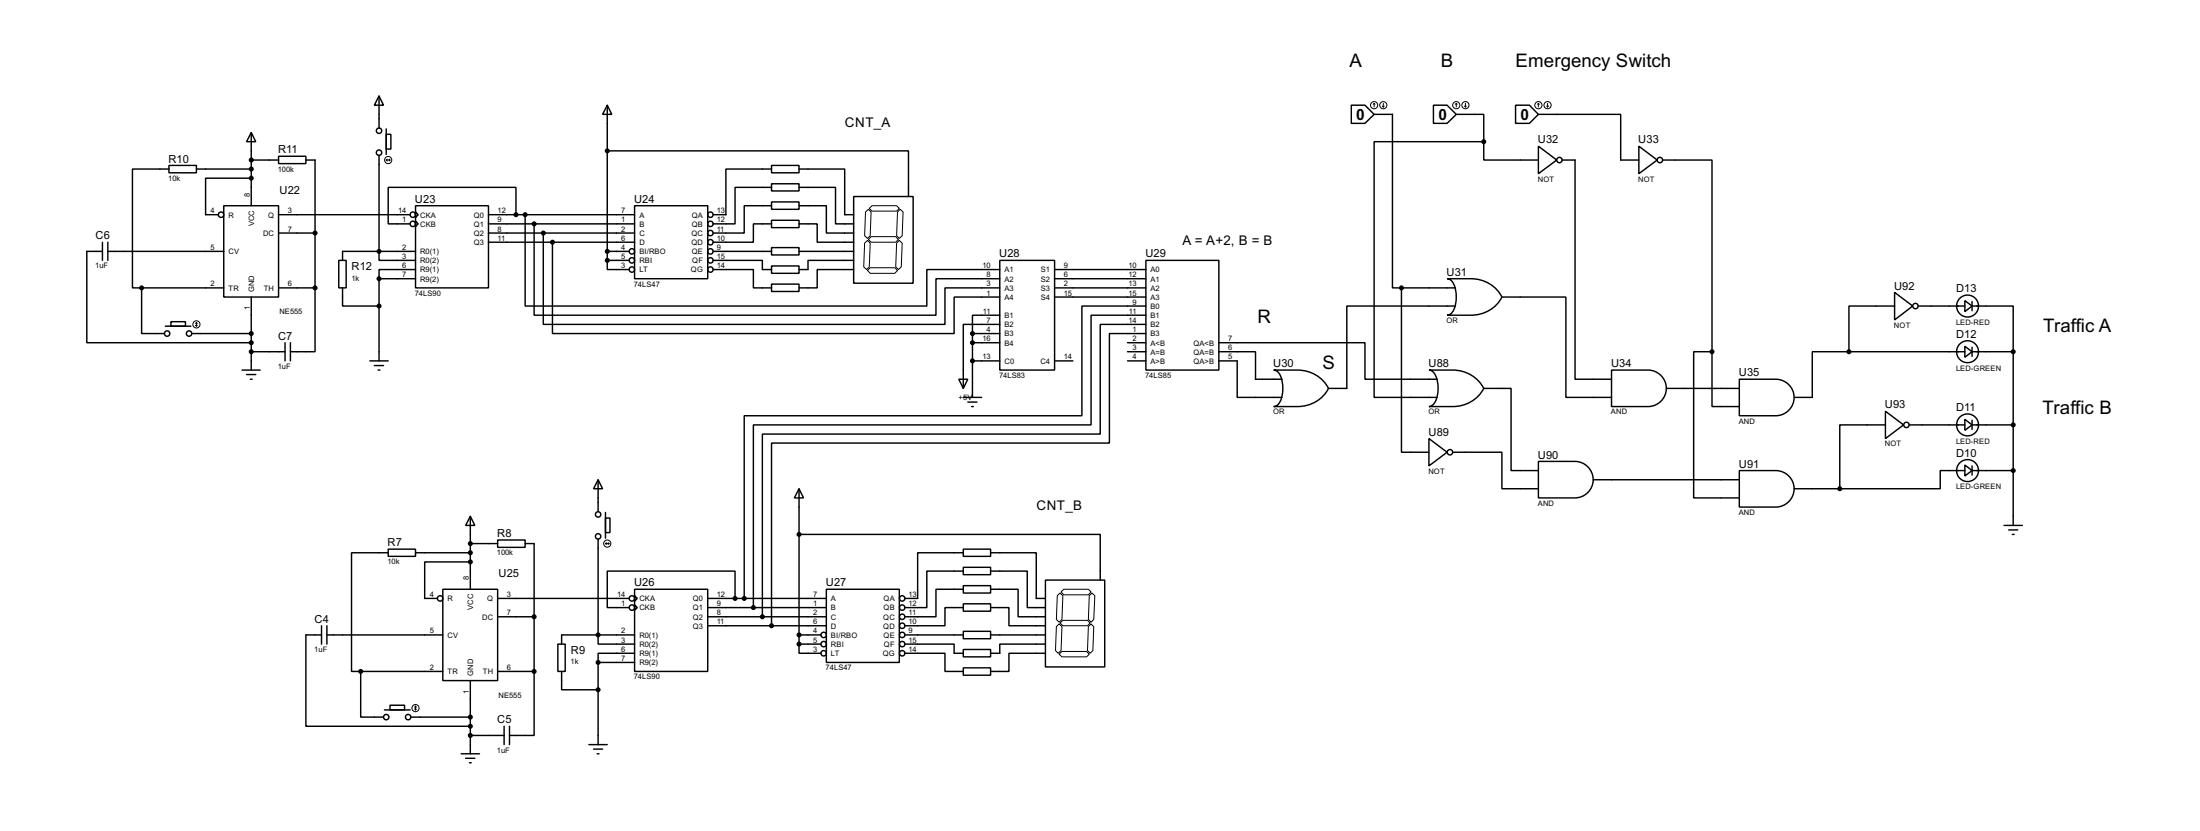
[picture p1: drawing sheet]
<svg xmlns="http://www.w3.org/2000/svg" width="612mm" height="231mm" viewBox="0 0 612 231" stroke-linecap="round" stroke-linejoin="round" font-family="sans-serif">
<g fill="none" stroke="#000" stroke-width=".4">
<path d="M69.9 36.9l1.3 2.5h-2.6zM69.9 36.9v20.3M105.5 26.7l1.2 2.6h-2.5zM105.5 26.7v8.9M107.5 37.4h1.3v4.1h-1.3zM107.5 35.9v7.1M169 29.3l1.2 2.5h-2.5zM169 29.3v43.1M376 29.3h3.8l2.5 2.5-2.5 2.5h-3.8zM382.3 31.8h5.1v48.3h2.5M398.8 29.3h3.8l2.6 2.5-2.6 2.5h-3.8zM405.2 31.8h7.6v7.6"/>
<path d="M412.8 39.4v5.1h15.2M412.8 39.4h-30.5v71.1h17.6M421.7 29.3h3.8l2.5 2.5-2.5 2.5h-3.8zM428 31.8h22.9v12.7h5.1M47 46h7.7v2.1h-7.7zM47 47h-10.1v33.1h2.5M54.7 47h15.2M62.3 57.2h15.2v25.4h-15.2zM69.9 49.6h-12.7v10.1h3.6M69.9 44.5h7.6M77.5 43.5h7.6v2h-7.6zM77.5 59.7h36.6"/>
<path d="M85.1 44.5h2.6v35.6M105.5 43.2v29.2h10.1M115.6 57.2h20.3v22.9h-20.3zM115.6 59l.8 .7-.8 .8zM135.9 59.7h40.7M143.6 59.7v-7.6h-35.6v10.2h6.1M146.1 59.7v25.4h111.8v-10.1h20.3M169 42h83.8v12.7M176.6 57.2h20.3v20.3h-20.3zM214.7 46h7.6v2.1h-7.6zM214.7 51.1h7.6v2h-7.6zM214.7 56.2h7.6v2h-7.6z"/>
<path d="M214.7 47h-12.7v12.7h-3.6M214.7 52.1h-10.2v10.2h-6.1M214.7 57.2h-7.6v7.6h-8.7M222.3 47h12.7v12.7h2.5M222.3 52.1h10.2v10.2h5M222.3 57.2h7.6v7.6h7.6M237.5 54.7h16.6v24.1h-16.6zM428 40.7l5.1 3.8-5.1 3.8zM434.6 44.5h3.6v61h10.2M456 40.7l5.1 3.8-5.1 3.8zM462.6 44.5h13.7v53.3M28.5 69.9h-4.3v25.4h45.7"/>
<path d="M28.5 67.4v5M30 69.9h32.3M30 67.4v5M77.5 64.8h10.2M94.3 72.4h2v7.7h-2zM105.5 77.5h10.1M105.5 77.5v22.9M115.6 61.5l.8 .8-.8 .7zM115.6 75h-10.1v2.5M115.6 69.9h-20.3v2.5M135.9 64.8h40.7M135.9 62.3h40.7"/>
<path d="M135.9 67.4h40.7M148.6 62.3v25.4h111.8v-10.2h17.8M151.2 64.8v25.4h111.7v-10.1h15.3M153.7 67.4v25.4h111.8v-10.2h12.7M169 72.4v2.6h6.1M169 69.9h6.1M169 72.4h6.1M198.4 72.4h13.7v2.6h2.6M198.4 75h11.2v5.1h5.1M198.4 69.9h16.3M214.7 61.3h7.6v2h-7.6zM214.7 68.9h7.6v2h-7.6z"/>
<path d="M214.7 74h7.6v2h-7.6zM214.7 79h7.6v2.1h-7.6zM214.7 62.3h-5.1v5.1h-11.2M222.3 62.3h5.1v5.1h10.1M222.3 69.9h15.2M237.5 72.4h-12.7v2.6h-2.5M237.5 75h-10.1v5.1h-5.1M278.2 72.4h15.2v30.5h-15.2zM293.4 75h25.4M293.4 77.5h25.4M318.8 72.4h20.3v30.5h-20.3zM402.6 77.5h6.6a9.5 9.5 0 0 1 8.7 5.1 9.5 9.5 0 0 1-8.7 5.1h-6.6a3.2 3.2 0 0 0 2.4-3.2 7.8 7.8 0 0 0-1.3-6.6z"/>
<path d="M39.4 80.1v12.7h6.4M39.4 80.1h22.9M46 90.7h7.1M47.6 89.5h4v1.2h-4zM53.4 92.8h16.5M69.9 82.6v20.3M69.9 97.8h9.4M77.5 80.1h10.2M79.3 95.3v5.1M80.8 95.3v5.1M87.7 80.1v17.7h-6.9M95.3 80.1v5h10.2"/>
<path d="M270.6 95.3h7.6M270.6 92.8v17.7M270.6 92.8h7.6M278.2 90.2h-10.2v17.8M278.2 87.7h-7.6v5.1M293.4 80.1h25.4M293.4 82.6h25.4M313.7 95.3h5.1M313.7 97.8h5.1M318.8 85.1h-17.8v30.5h-93.9v50.8M318.8 87.7h-15.2v30.5h-94v50.8M318.8 90.2h-12.7v30.5h-94v50.8"/>
<path d="M318.8 92.8h-10.1v30.4h-94v50.8M339.1 97.8h10.2v7.7h7.4M339.1 95.3h40.7v10.2h20.1M389.9 80.1v45.7h7.7M389.9 80.1h15M404.9 85.1h-30.2v22.9h-5.1M417.9 82.6h17.8v27.9h12.7M476.3 97.8v15.3h7.6M476.3 97.8h-5.1v40.7h12.7M514.4 97.8h-10.2v12.7h-5M514.4 97.8h32.3M527.1 81.3l5.1 3.8-5.1 3.9z"/>
<path d="M527.1 85.1h-12.7v12.7M533.7 85.1h13M546.7 96.3l2 1.5-2 1.6zM546.7 83.6l2 1.5-2 1.6zM548.7 85.1h11.4v12.7M548.7 97.8h11.4M548.7 83.9v2.5M548.7 96.6v2.5M560.1 97.8v48.3M67.4 102.9h5M68.6 104.2h2.6M69.7 105.5h.5"/>
<path d="M102.9 100.4h5.1M104.2 101.7h2.5M105.2 102.9h.5M266.8 105.5h2.5l-1.3 2.5zM268 110.5h5.1M269.3 111.8h2.5M270.3 113.1h.5M270.6 100.4h7.6M293.4 100.4h5.1M313.7 100.4h5.1M339.1 100.4h5.1v10.1h12.5M354.4 102.9h6.6a9.6 9.6 0 0 1 8.6 5.1 9.5 9.5 0 0 1-8.6 5.1h-6.6a3.2 3.2 0 0 0 2.3-3.2 7.8 7.8 0 0 0-1.3-6.6z"/>
<path d="M397.6 102.9h6.6a9.6 9.6 0 0 1 8.6 5.1 9.6 9.6 0 0 1-8.6 5.1h-6.6a3.2 3.2 0 0 0 2.3-3.2 7.7 7.7 0 0 0-1.3-6.6zM412.8 108h7.6v22.9h7.6M448.4 102.9h10.1a5.1 5.1 0 0 1 5.1 5.1 5.1 5.1 0 0 1-5.1 5.1h-10.1zM463.6 108h20.3M483.9 105.5h10.2a5.1 5.1 0 0 1 5.1 5 5.1 5.1 0 0 1-5.1 5.1h-10.2zM524.6 114.4l5 3.8-5 3.8zM524.6 118.2h-12.7v17.7M531.2 118.2h15.5M546.7 116.6l2 1.6-2 1.5zM548.7 118.2h11.4M548.7 116.9v2.5M166.4 133.4l1.3 2.5h-2.5z"/>
<path d="M166.4 133.4v8.9M222.3 135.9l1.3 2.6h-2.6zM222.3 135.9v43.2M397.6 122l5 3.8-5 3.8zM404.2 125.8h13.7v10.1h10.1M428 128.3h10.2a5.1 5.1 0 0 1 5.1 5.1 5.1 5.1 0 0 1-5.1 5.1h-10.2zM443.3 133.4h40.6M483.9 130.9h10.2a5.1 5.1 0 0 1 5.1 5 5.1 5.1 0 0 1-5.1 5.1h-10.2zM499.2 135.9h12.7M546.7 129.3l2 1.6-2 1.5zM546.7 130.9h-6.9v5h-27.9M548.7 130.9h11.4"/>
<path d="M548.7 129.6v2.5M108 152.7h7.6v2h-7.6zM108 153.7h-10.2v33h2.6M115.6 153.7h15.3M130.9 143.6l1.2 2.5h-2.5zM130.9 156.3h-12.7v10.1h3.5M130.9 143.6v20.3M130.9 151.2h7.6M138.5 150.2h7.6v2h-7.6zM146.1 151.2h2.5v35.5M166.4 149.9v29.2h10.2M168.5 144.1h1.2v4h-1.2z"/>
<path d="M168.5 142.5v7.2M222.3 148.6h83.8v12.7M268 152.7h7.6v2h-7.6zM268 157.8h7.6v2h-7.6zM268 153.7h-12.7v12.7h-3.5M268 158.8h-10.1v10.2h-6.1M275.6 153.7h12.7v12.7h2.6M275.6 158.8h10.2v10.2h5.1M557.6 146.1h5.1M558.9 147.4h2.5M559.9 148.6h.5M89.5 176.6h-4.4v25.4h45.8"/>
<path d="M89.5 174v5.1M91 176.6h32.2M91 174v5.1M123.2 163.9h15.3v25.4h-15.3zM138.5 166.4h36.6M138.5 171.5h10.1M155.2 179.1h2.1v7.6h-2.1zM176.6 163.9h20.3v22.8h-20.3zM176.6 165.7l.7 .7-.7 .8zM176.6 168.2l.7 .8-.7 .7zM176.6 176.6h-20.3v2.5M196.9 166.4h33"/>
<path d="M196.9 171.5h33M196.9 169h33M196.9 174h33M204.5 166.4v-7.6h-35.5v10.2h6.1M222.3 179.1v2.6h6.1M222.3 176.6h6.1M222.3 179.1h6.1M229.9 163.9h20.3v20.3h-20.3zM251.8 179.1h13.7v2.6h2.5M251.8 176.6h16.2M268 162.9h7.6v2h-7.6zM268 167.9h7.6v2.1h-7.6z"/>
<path d="M268 175.6h7.6v2h-7.6zM268 163.9h-7.6v7.6h-8.6M268 169h-5.1v5h-11.1M275.6 163.9h7.7v7.6h7.6M275.6 169h5.1v5h10.2M275.6 176.6h15.3M290.9 161.3h16.5v24.2h-16.5zM290.9 179.1h-12.7v2.6h-2.6M100.4 186.7v12.7h6.3M100.4 186.7h22.8M107 197.4h7.1M108.5 196.1h4.1v1.3h-4.1z"/>
<path d="M114.4 199.4h16.5M130.9 189.3v20.3M138.5 186.7h10.1M148.6 186.7v17.8h-6.8M156.3 186.7v5.1h10.1M166.4 184.2h10.2M166.4 184.2v22.9M176.6 181.7h-10.2v2.5M251.8 181.7h11.1v5h5.1M268 180.6h7.6v2.1h-7.6zM268 185.7h7.6v2.1h-7.6zM290.9 181.7h-10.2v5h-5.1"/>
<path d="M128.3 209.6h5.1M129.6 210.9h2.5M130.6 212.1h.5M130.9 204.5h9.4M140.3 202v5.1M141.8 202v5.1M163.9 207.1h5.1M165.2 208.3h2.5M166.2 209.6h.5"/>
<circle cx="105.4" cy="36.4" r=".75"/>
<circle cx="61.5" cy="59.7" r=".75"/>
<circle cx="105.4" cy="42.5" r=".75"/>
<circle cx="114.8" cy="59.7" r=".75"/>
<circle cx="197.6" cy="59.7" r=".75"/>
<circle cx="433.8" cy="44.5" r=".75"/>
<circle cx="461.8" cy="44.5" r=".75"/>
<circle cx="114.8" cy="62.3" r=".75"/>
<circle cx="175.8" cy="72.4" r=".75"/>
<circle cx="175.8" cy="69.9" r=".75"/>
<circle cx="175.8" cy="75" r=".75"/>
<circle cx="197.6" cy="62.3" r=".75"/>
<circle cx="197.6" cy="67.4" r=".75"/>
<circle cx="197.6" cy="69.9" r=".75"/>
<circle cx="197.6" cy="75" r=".75"/>
<circle cx="197.6" cy="72.4" r=".75"/>
<circle cx="197.6" cy="64.8" r=".75"/>
<circle cx="46.5" cy="92.8" r=".75"/>
<circle cx="52.6" cy="92.8" r=".75"/>
<circle cx="532.9" cy="85.1" r=".75"/>
<circle cx="547.4" cy="85.1" r="3.1"/>
<circle cx="547.4" cy="97.8" r="3.1"/>
<circle cx="530.4" cy="118.2" r=".75"/>
<circle cx="547.4" cy="118.2" r="3.1"/>
<circle cx="403.4" cy="125.8" r=".75"/>
<circle cx="547.4" cy="130.9" r="3.1"/>
<circle cx="166.4" cy="149.2" r=".75"/>
<circle cx="166.4" cy="143.1" r=".75"/>
<circle cx="122.4" cy="166.4" r=".75"/>
<circle cx="175.8" cy="169" r=".75"/>
<circle cx="175.8" cy="166.4" r=".75"/>
<circle cx="229.1" cy="179.1" r=".75"/>
<circle cx="229.1" cy="176.6" r=".75"/>
<circle cx="251" cy="176.6" r=".75"/>
<circle cx="251" cy="169" r=".75"/>
<circle cx="251" cy="171.5" r=".75"/>
<circle cx="251" cy="174" r=".75"/>
<circle cx="251" cy="179.1" r=".75"/>
<circle cx="251" cy="166.4" r=".75"/>
<circle cx="107.4" cy="199.4" r=".75"/>
<circle cx="113.5" cy="199.4" r=".75"/>
<circle cx="229.1" cy="181.7" r=".75"/>
<circle cx="251" cy="181.7" r=".75"/>
</g>
<g fill="#000" stroke="#000" stroke-width=".4">
<circle cx="412.8" cy="39.4" r=".5"/>
<circle cx="69.9" cy="49.6" r=".5"/>
<circle cx="69.9" cy="47" r=".5"/>
<circle cx="69.9" cy="44.5" r=".5"/>
<circle cx="143.5" cy="59.7" r=".5"/>
<circle cx="146.1" cy="59.7" r=".5"/>
<circle cx="168.9" cy="42" r=".5"/>
<circle cx="87.6" cy="64.8" r=".5"/>
<circle cx="105.4" cy="77.5" r=".5"/>
<circle cx="105.4" cy="69.9" r=".5"/>
<circle cx="148.6" cy="62.3" r=".5"/>
<circle cx="151.1" cy="64.8" r=".5"/>
<circle cx="153.7" cy="67.4" r=".5"/>
<circle cx="168.9" cy="69.9" r=".5"/>
<circle cx="168.9" cy="72.4" r=".5"/>
<circle cx="39.4" cy="80.1" r=".5"/>
<circle cx="69.9" cy="97.8" r=".5"/>
<circle cx="69.9" cy="92.8" r=".5"/>
<circle cx="69.9" cy="95.3" r=".5"/>
<circle cx="87.6" cy="80.1" r=".5"/>
<circle cx="105.4" cy="85.1" r=".5"/>
<circle cx="270.5" cy="95.3" r=".5"/>
<circle cx="270.5" cy="92.8" r=".5"/>
<circle cx="389.9" cy="80.1" r=".5"/>
<circle cx="476.3" cy="97.8" r=".5"/>
<circle cx="514.4" cy="97.8" r=".5"/>
<circle cx="560.1" cy="97.8" r=".5"/>
<circle cx="270.5" cy="100.4" r=".5"/>
<circle cx="560.1" cy="118.2" r=".5"/>
<circle cx="511.8" cy="135.9" r=".5"/>
<circle cx="560.1" cy="130.9" r=".5"/>
<circle cx="130.8" cy="151.2" r=".5"/>
<circle cx="130.8" cy="153.7" r=".5"/>
<circle cx="130.8" cy="156.3" r=".5"/>
<circle cx="222.3" cy="148.6" r=".5"/>
<circle cx="148.6" cy="171.5" r=".5"/>
<circle cx="166.4" cy="176.6" r=".5"/>
<circle cx="204.5" cy="166.4" r=".5"/>
<circle cx="207" cy="166.4" r=".5"/>
<circle cx="209.6" cy="169" r=".5"/>
<circle cx="212.1" cy="171.5" r=".5"/>
<circle cx="214.6" cy="174" r=".5"/>
<circle cx="222.3" cy="176.6" r=".5"/>
<circle cx="222.3" cy="179.1" r=".5"/>
<circle cx="100.3" cy="186.7" r=".5"/>
<circle cx="130.8" cy="199.4" r=".5"/>
<circle cx="148.6" cy="186.7" r=".5"/>
<circle cx="166.4" cy="184.2" r=".5"/>
<circle cx="166.4" cy="191.8" r=".5"/>
<circle cx="130.8" cy="204.5" r=".5"/>
<circle cx="130.8" cy="202" r=".5"/>
</g>
<g fill="none" stroke="#000" stroke-width=".28">
<path d="M382.3 28.8l-.2 .2M382.3 28.8l.3 .2M382.3 28.8v1M384.6 29.5l.3 .3M384.9 28.8v1M385.1 29.5l-.2 .3M405.2 28.8l-.3 .2M405.2 28.8l.2 .2M405.2 28.8v1M407.5 29.5l.2 .3M407.7 28.8v1M408 29.5l-.3 .3"/>
<path d="M428 28.8l-.2 .2M428 28.8l.3 .2M428 28.8v1M430.3 29.5l.3 .3M430.6 28.8v1M430.8 29.5l-.2 .3M107.5 44.5h1M107.5 44.5l.3 .3M107.8 44.3l-.3 .2M108.3 44.3l.2 .2M108.5 44.5l-.2 .3M240.8 59l.8-.8 .8 .8-.3 6.6-.7 .7-.8-.7z"/>
<path d="M241.9 58l.7-.8h6.9l.7 .8-.7 .7h-6.9zM249.7 59l.8-.8 .8 .8-.3 6.6-.8 .7-.7-.7zM240.6 67.6l.8-.7 .7 .7-.2 6.6-.8 .8-.8-.8zM241.4 75.2l.7-.7h6.9l.7 .7-.7 .8h-6.9zM242.4 65.8h6.8l.8 .8-.8 .8h-6.8l-.8-.8zM249.5 67.6l.7-.7 .8 .7-.2 6.6-.8 .8-.8-.8zM54.4 90.5l.3 .2M54.7 89.7v1M54.7 89.7l-.3 .3M54.7 89.7l.2 .3M54.9 90.5l-.2 .2M168.5 151.2h1"/>
<path d="M168.5 151.2l.2 .2M168.7 150.9l-.2 .3M169.2 150.9l.3 .3M169.5 151.2l-.3 .2M294.2 165.7l.7-.8 .8 .8-.2 6.6-.8 .7-.8-.7zM294.7 173.5l.8 .8-.3 6.6-.8 .8-.7-.8 .2-6.6zM294.9 173.3l.8-.8h6.9l.7 .8-.7 .7h-6.9zM295.2 164.6l.8-.7h6.8l.8 .7-.8 .8h-6.8zM302.8 174.3l.8-.8 .7 .8-.2 6.6-.8 .8-.7-.8zM303.1 165.7l.7-.8 .8 .8-.3 6.6-.7 .7-.8-.7zM115.4 197.2l.2 .2M115.6 196.4v1"/>
<path d="M115.6 196.4l-.2 .3M115.6 196.4l.3 .3M115.9 197.2l-.3 .2M294.7 181.9l.8-.7h6.8l.8 .7-.8 .8h-6.8z"/>
<circle cx="382.3" cy="29.3" r="1"/>
<circle cx="384.8" cy="29.3" r="1"/>
<circle cx="405.1" cy="29.3" r="1"/>
<circle cx="407.7" cy="29.3" r="1"/>
<circle cx="428" cy="29.3" r="1"/>
<circle cx="430.5" cy="29.3" r="1"/>
<circle cx="108" cy="44.5" r="1"/>
<circle cx="54.6" cy="90.2" r="1"/>
<circle cx="168.9" cy="151.2" r="1"/>
<circle cx="115.6" cy="196.9" r="1"/>
</g>
<g font-size="5.8">
<text x="375.5" y="18.7">A</text>
<text x="400.9" y="18.7">B</text>
<text x="421.6" y="18.7">Emergency Switch</text>
<text x="349.9" y="89.9">R</text>
<text x="568.4" y="92.4">Traffic A</text>
<text x="367.9" y="102.6">S</text>
<text x="568.2" y="115.3">Traffic B</text>
</g>
<g font-size="4.8">
<text x="377.4" y="33.4">0</text>
<text x="400.2" y="33.4">0</text>
<text x="423.1" y="33.4">0</text>
</g>
<g font-size="4.2">
<text x="235.1" y="35.3">CNT_A</text>
<text x="329" y="68.3">A = A+2, B = B</text>
<text x="288.4" y="141.9">CNT_B</text>
</g>
<g font-size="3.5">
<text x="427.9" y="39.9">U32</text>
<text x="455.8" y="39.9">U33</text>
<text x="46.9" y="45.2">R10</text>
<text x="77.4" y="42.7">R11</text>
<text x="77.8" y="53.9">U22</text>
<text x="115.5" y="56.4">U23</text>
<text x="176.4" y="56.4">U24</text>
<text x="26.6" y="66.6">C6</text>
<text x="278" y="71.6">U28</text>
<text x="318.7" y="71.6">U29</text>
<text x="97.8" y="75.1">R12</text>
<text x="402.5" y="76.7">U31</text>
<text x="527" y="80.5">U92</text>
<text x="544.2" y="81.3">D13</text>
<text x="77.4" y="94.5">C7</text>
<text x="544.2" y="94">D12</text>
<text x="354.2" y="102.1">U30</text>
<text x="397.4" y="102.1">U88</text>
<text x="448.2" y="102.1">U34</text>
<text x="483.8" y="104.7">U35</text>
<text x="524.4" y="113.6">U93</text>
<text x="544.2" y="114.3">D11</text>
<text x="397.4" y="121.2">U89</text>
<text x="427.9" y="127.5">U90</text>
<text x="483.8" y="130.1">U91</text>
<text x="544.2" y="127">D10</text>
<text x="138.3" y="149.4">R8</text>
<text x="107.9" y="151.9">R7</text>
<text x="138.7" y="160.5">U25</text>
<text x="176.4" y="163.1">U26</text>
<text x="229.8" y="163.1">U27</text>
<text x="87.5" y="173.2">C4</text>
<text x="158.8" y="181.8">R9</text>
<text x="138.3" y="201.2">C5</text>
</g>
<g font-size="2.4">
<text x="77.3" y="47.7">100k</text>
<text x="46.8" y="50.2">10k</text>
<text x="427.8" y="50.5">NOT</text>
<text x="455.8" y="50.5">NOT</text>
<text x="58.6" y="59.3">4</text>
<text x="69.5" y="54.7" transform="rotate(-90 69.5 54.7)">8</text>
<text x="80.1" y="59.3">3</text>
<text x="110.8" y="59.3">14</text>
<text x="138.5" y="59.3">12</text>
<text x="172.9" y="59.3">7</text>
<text x="199.4" y="59.3">13</text>
<text x="63.6" y="60.5">R</text>
<text x="70.7" y="63" transform="rotate(-90 70.7 63)">VCC</text>
<text x="73.2" y="65.6">DC</text>
<text x="74.6" y="60.5">Q</text>
<text x="80.1" y="64.4">7</text>
<text x="111.9" y="61.9">1</text>
<text x="116.9" y="60.5">CKA</text>
<text x="116.9" y="63.1">CKB</text>
<text x="131.8" y="60.5">Q0</text>
<text x="131.8" y="63.1">Q1</text>
<text x="131.8" y="65.6">Q2</text>
<text x="138.5" y="61.9">9</text>
<text x="138.5" y="64.4">8</text>
<text x="172.9" y="61.9">1</text>
<text x="172.9" y="64.4">2</text>
<text x="177.9" y="60.5">A</text>
<text x="177.9" y="63.1">B</text>
<text x="177.9" y="65.6">C</text>
<text x="192.4" y="65.6">QC</text>
<text x="192.5" y="60.5">QA</text>
<text x="192.5" y="63.1">QB</text>
<text x="199.4" y="61.9">12</text>
<text x="199.4" y="64.4">11</text>
<text x="58.6" y="69.5">5</text>
<text x="63.6" y="70.7">CV</text>
<text x="111.9" y="69.5">2</text>
<text x="111.9" y="72">3</text>
<text x="116.9" y="70.7">R0(1)</text>
<text x="131.8" y="68.1">Q3</text>
<text x="138.5" y="67">11</text>
<text x="172.9" y="67">6</text>
<text x="172.9" y="69.5">4</text>
<text x="172.9" y="72">5</text>
<text x="177.9" y="68.1">D</text>
<text x="177.9" y="70.7">BI/RBO</text>
<text x="192.4" y="68.1">QD</text>
<text x="192.5" y="70.7">QE</text>
<text x="199.4" y="67">10</text>
<text x="199.4" y="69.5">9</text>
<text x="199.4" y="72">15</text>
<text x="26.5" y="74.6">1uF</text>
<text x="111.9" y="74.6">6</text>
<text x="111.9" y="77.1">7</text>
<text x="116.9" y="73.2">R0(2)</text>
<text x="116.9" y="75.8">R9(1)</text>
<text x="172.9" y="74.6">3</text>
<text x="177.9" y="73.2">RBI</text>
<text x="177.9" y="75.8">LT</text>
<text x="192.2" y="75.8">QG</text>
<text x="192.6" y="73.2">QF</text>
<text x="199.4" y="74.6">14</text>
<text x="273.3" y="74.6">10</text>
<text x="274.5" y="77.1">8</text>
<text x="279.5" y="75.8">A1</text>
<text x="289.6" y="75.8">S1</text>
<text x="296" y="74.6">9</text>
<text x="296" y="77.1">6</text>
<text x="314" y="74.6">10</text>
<text x="314" y="77.1">12</text>
<text x="320.1" y="75.8">A0</text>
<text x="58.6" y="79.7">2</text>
<text x="63.6" y="80.8">TR</text>
<text x="70.7" y="81.3" transform="rotate(-90 70.7 81.3)">GND</text>
<text x="73.4" y="80.8">TH</text>
<text x="80.1" y="79.7">6</text>
<text x="97.8" y="78.1">1k</text>
<text x="115.4" y="82.2">74LS90</text>
<text x="116.9" y="78.3">R9(2)</text>
<text x="176.4" y="79.7">74LS47</text>
<text x="274.5" y="79.7">3</text>
<text x="274.5" y="82.2">1</text>
<text x="279.5" y="78.3">A2</text>
<text x="279.5" y="80.8">A3</text>
<text x="279.5" y="83.4">A4</text>
<text x="289.6" y="78.3">S2</text>
<text x="289.6" y="80.8">S3</text>
<text x="289.6" y="83.4">S4</text>
<text x="296" y="79.7">2</text>
<text x="296" y="82.2">15</text>
<text x="314" y="79.7">13</text>
<text x="314" y="82.2">15</text>
<text x="320.1" y="78.3">A1</text>
<text x="320.1" y="80.8">A2</text>
<text x="320.1" y="83.4">A3</text>
<text x="69.5" y="86.3" transform="rotate(-90 69.5 86.3)">1</text>
<text x="77.7" y="87.3">NE555</text>
<text x="273.5" y="87.3">11</text>
<text x="274.5" y="89.8">7</text>
<text x="279.5" y="88.5">B1</text>
<text x="314" y="89.8">14</text>
<text x="314.1" y="87.3">11</text>
<text x="315.1" y="84.7">9</text>
<text x="320.1" y="85.9">B0</text>
<text x="320.1" y="88.5">B1</text>
<text x="402.4" y="89.9">OR</text>
<text x="273.3" y="94.9">16</text>
<text x="274.5" y="92.4">4</text>
<text x="279.5" y="91">B2</text>
<text x="279.5" y="93.6">B3</text>
<text x="315.1" y="92.4">1</text>
<text x="315.1" y="94.9">2</text>
<text x="320.1" y="91">B2</text>
<text x="320.1" y="93.6">B3</text>
<text x="341.7" y="94.9">7</text>
<text x="526.9" y="91.2">NOT</text>
<text x="544.2" y="90.4">LED-RED</text>
<text x="273.3" y="100">13</text>
<text x="279.5" y="96.1">B4</text>
<text x="279.5" y="101.2">C0</text>
<text x="289.5" y="101.2">C4</text>
<text x="296" y="100">14</text>
<text x="315.1" y="97.4">3</text>
<text x="315.1" y="100">4</text>
<text x="320.1" y="96.1">A&lt;B</text>
<text x="320.1" y="98.6">A=B</text>
<text x="320.1" y="101.2">A&gt;B</text>
<text x="332" y="96.1">QA&lt;B</text>
<text x="332" y="98.6">QA=B</text>
<text x="332" y="101.2">QA&gt;B</text>
<text x="341.7" y="97.4">6</text>
<text x="341.7" y="100">5</text>
<text x="77.3" y="102.6">1uF</text>
<text x="278" y="105.1">74LS83</text>
<text x="318.6" y="105.1">74LS85</text>
<text x="544.2" y="103.1">LED-GREEN</text>
<text x="266.7" y="111.3">+5V</text>
<text x="354.2" y="115.3">OR</text>
<text x="397.4" y="115.3">OR</text>
<text x="448.2" y="115.3">AND</text>
<text x="483.7" y="117.8">AND</text>
<text x="524.4" y="124.2">NOT</text>
<text x="544.2" y="123.4">LED-RED</text>
<text x="397.4" y="131.8">NOT</text>
<text x="544.2" y="136.1">LED-GREEN</text>
<text x="427.8" y="140.7">AND</text>
<text x="483.7" y="143.2">AND</text>
<text x="138.3" y="154.4">100k</text>
<text x="107.8" y="156.9">10k</text>
<text x="130.5" y="161.3" transform="rotate(-90 130.5 161.3)">8</text>
<text x="119.6" y="166">4</text>
<text x="124.5" y="167.2">R</text>
<text x="135.5" y="167.2">Q</text>
<text x="141" y="166">3</text>
<text x="171.7" y="166">14</text>
<text x="177.9" y="167.2">CKA</text>
<text x="192.8" y="167.2">Q0</text>
<text x="199.4" y="166">12</text>
<text x="226.2" y="166">7</text>
<text x="231.2" y="167.2">A</text>
<text x="245.8" y="167.2">QA</text>
<text x="252.8" y="166">13</text>
<text x="131.7" y="169.7" transform="rotate(-90 131.7 169.7)">VCC</text>
<text x="134.1" y="172.3">DC</text>
<text x="141" y="171.1">7</text>
<text x="172.9" y="168.6">1</text>
<text x="177.9" y="169.8">CKB</text>
<text x="192.8" y="169.8">Q1</text>
<text x="192.8" y="172.3">Q2</text>
<text x="199.4" y="168.6">9</text>
<text x="199.4" y="171.1">8</text>
<text x="199.4" y="173.6">11</text>
<text x="226.2" y="168.6">1</text>
<text x="226.2" y="171.1">2</text>
<text x="226.2" y="173.6">6</text>
<text x="231.2" y="169.8">B</text>
<text x="231.2" y="172.3">C</text>
<text x="245.7" y="172.3">QC</text>
<text x="245.8" y="169.8">QB</text>
<text x="252.8" y="168.6">12</text>
<text x="252.8" y="171.1">11</text>
<text x="252.8" y="173.6">10</text>
<text x="119.6" y="176.2">5</text>
<text x="124.5" y="177.4">CV</text>
<text x="172.9" y="176.2">2</text>
<text x="172.9" y="178.7">3</text>
<text x="177.9" y="177.4">R0(1)</text>
<text x="177.9" y="179.9">R0(2)</text>
<text x="192.8" y="174.8">Q3</text>
<text x="226.2" y="176.2">4</text>
<text x="226.2" y="178.7">5</text>
<text x="231.2" y="174.8">D</text>
<text x="231.2" y="177.4">BI/RBO</text>
<text x="231.2" y="179.9">RBI</text>
<text x="245.7" y="174.8">QD</text>
<text x="245.8" y="177.4">QE</text>
<text x="245.9" y="179.9">QF</text>
<text x="252.8" y="176.2">9</text>
<text x="252.8" y="178.7">15</text>
<text x="87.5" y="181.3">1uF</text>
<text x="158.8" y="184.7">1k</text>
<text x="172.9" y="181.3">6</text>
<text x="172.9" y="183.8">7</text>
<text x="177.9" y="182.5">R9(1)</text>
<text x="177.9" y="185">R9(2)</text>
<text x="226.2" y="181.3">3</text>
<text x="231.2" y="182.5">LT</text>
<text x="245.6" y="182.5">QG</text>
<text x="252.8" y="181.3">14</text>
<text x="119.6" y="186.3">2</text>
<text x="124.5" y="187.5">TR</text>
<text x="131.6" y="188" transform="rotate(-90 131.6 188)">GND</text>
<text x="134.3" y="187.5">TH</text>
<text x="141" y="186.3">6</text>
<text x="176.4" y="188.9">74LS90</text>
<text x="229.7" y="186.4">74LS47</text>
<text x="130.5" y="193" transform="rotate(-90 130.5 193)">1</text>
<text x="138.7" y="194">NE555</text>
<text x="138.3" y="209.3">1uF</text>
</g>
</svg>
